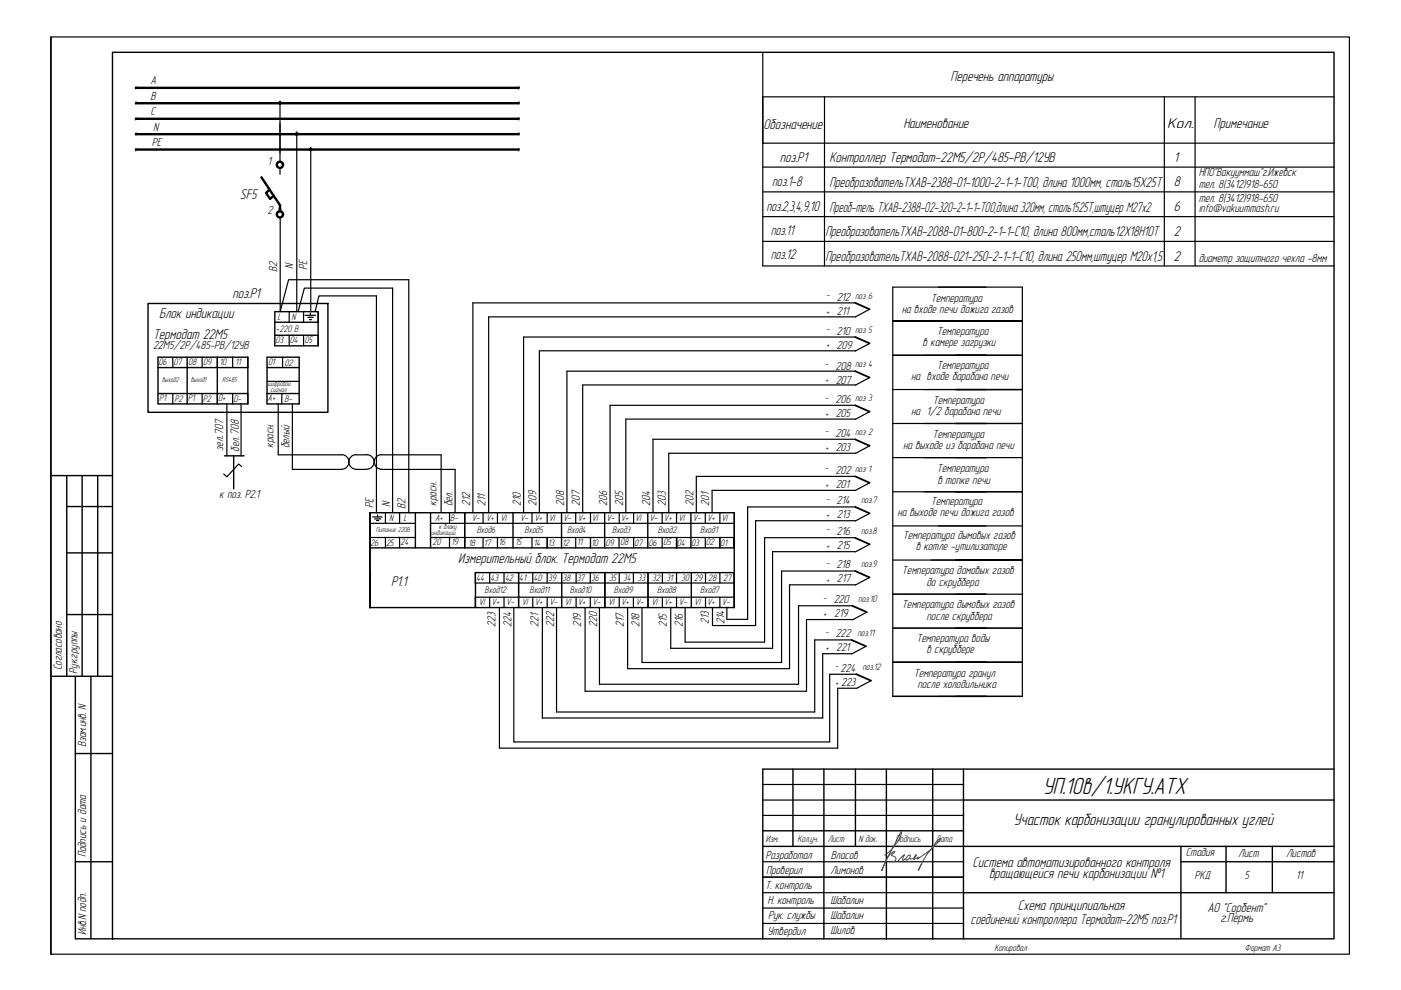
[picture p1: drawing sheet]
<svg xmlns="http://www.w3.org/2000/svg" width="297mm" height="210mm" viewBox="0 0 297 210" stroke-linecap="round" stroke-linejoin="round" font-family="sans-serif">
<!-- layer: 0 -->
<g fill="none" stroke="#000" stroke-width=".25">
<path d="M10.8 7.9v194.4h275.3v-194.5h-275.3v194.5v-194.3M161.7 11.1v19.3M62.9 28.4v37.7M65.9 31.7v34.4M161.7 20.5h121.1M161.7 35.4h121.1M174.8 20.5v35.9M246.9 20.5v35.9M253.4 20.5v35.9M282.8 30.4h-121.1v26h121.1M59.4 46.1v20M161.7 51.2h121.1"/>
<path d="M161.7 45.9h121.1M161.7 40.7h121.1M36.6 75.7v2.2M42.9 75.7v2.2M46.1 75.7v2.2M49.3 75.7v2.2M52.5 75.7v2.2M59.4 66l1.8-6.7h25.5v49.4M59.9 75.7v2.2M61.3 66.1v2.2M61.3 71.1v2.2M63.2 66l1.3-4.9h18.7v47.6"/>
<path d="M64.4 66.1v2.2M64.4 71.1v2.2M64.7 66.8h2.2M65.2 67.3h1.2M65.6 67.8h.5M65.8 66.4v.4M66.8 66l.8-3.3h12.2v46M67.5 66.1v2.2M67.5 71.1v2.2M181.3 78.7h-61.1v30M181.3 71.5h-70.3v37.2M181.3 64.2h-81v44.5"/>
<path d="M181.4 74.4h-67v34.3M181.4 67.2h-77.8v41.5M184.4 72.8l-3 1.6M184.4 65.6l-3 1.6M189.3 75.4h19.8h-19.8h19.8h-13.2M189.3 68.1h19.8zM189.3 60.9h27.5v86.8h-27.5zM195.9 68.1h13.2M202.6 75.4h14.2M202.6 68.1h14.2zM36.6 83.4v2.2M42.9 83.4v2.2"/>
<path d="M46.1 83.4v2.2M48.1 85.6v11M49.3 83.4v2.2M51.1 85.6v11M51.2 98.9l-.6-.5-2.5 2.7-.7-.6M52.5 83.4v2.2M56.6 80.9h6.8M59 85.6v10.8h13.4a1.55 1.55 0 0 1 1.6 1.5 1.55 1.55 0 0 1-1.6 1.6M59.7 83.4v2.2M62 85.6v13.9h10.4M75.5 99.5h2.2M77.7 96.4a1.55 1.55 0 0 1 1.6 1.5 1.55 1.55 0 0 1-1.6 1.6"/>
<path d="M77.8 96.4h-2.3a1.55 1.55 0 0 0-1.5 1.5 1.55 1.55 0 0 0 1.5 1.6M80.9 96.4a1.55 1.55 0 0 0-1.6 1.5 1.55 1.55 0 0 0 1.6 1.6M80.9 99.5h15.6v9.2M80.9 96.4h12.6v12.3M181.3 93.1h-42.9v15.6M181.3 85.9h-52v22.8M181.4 96.1h-39.6v12.6M181.4 88.9h-48.7v19.8M181.4 81.6h-57.9v27.1M184.4 94.5l-3 1.6M184.4 87.3l-3 1.6M184.4 80.1l-3 1.6"/>
<path d="M189.3 97h27.5M189.3 89.8h19.8M189.3 82.6h19.8M202.6 82.6h14.2M216.8 89.8h-14.2h14.2M78.4 111v5.2v-2.2v2.2v-2.2h9.7M78.4 111h9.7M78.4 108.7v2.2M79 109.6h2M79.4 110h1.3M79.8 110.4h.5M80.1 109.2v.4"/>
<path d="M81.7 108.7v2.2M81.7 113.9v2.2M84.7 108.7v2.2M84.7 113.9v2.2M91.3 111h64.4M95.3 108.7v2.2M95.3 113.9v2.2M98.5 108.7v7.5M102.4 108.7v2.2M102.4 114v2.2M105.5 108.7v2.2M105.5 114v2.2"/>
<path d="M112.8 108.7v2.2M112.8 114v2.2M116 108.7v2.2M116 114v2.2M122.1 108.7v2.2M122.1 114v2.2M125.2 108.7v2.2M125.2 114v2.2M131.2 114v2.2M131.3 108.7v2.2M134.3 108.7v2.2M134.3 114v2.2"/>
<path d="M140.4 108.7v2.2M140.4 114v2.2M143.4 114v2.2v-2.2M143.4 108.7v2.2M143.4 114v2.2M143.5 114v2.2M149.5 108.7v2.2M149.5 114v2.2M152.6 108.7v2.2M152.6 114v2.2M155.7 108.7v7.5v-2.2v2.2v-2.2h-64.4M181.3 101h-33.7v7.7"/>
<path d="M181.3 107.5h-22.8v23.8h-4.4v-2.5M181.3 114h-19.2v22.1h-16.8v-7.3M181.4 104h-30.4v4.7M181.4 110.4h-21.2v22.2h-9.1v-3.8M181.4 117h-17.6v20.5h-21.6v-8.7M184.4 102.4l-3 1.6M184.4 108.8l-3 1.6M184.4 115.4l-3 1.6M189.3 104.3h27.5M189.3 111.5h27.5M189.3 118.7h19.8M216.8 118.7h-14.2h14.2"/>
<path d="M78.4 121.4v7.4v-5.2M78.4 121.4v2.2v-2.2M100.8 123.6h54.9M100.8 126.6v2.2M100.8 126.6h54.9M100.8 121.4v2.2M103.8 121.4v2.2M103.8 126.6v2.2M105.9 128.8v29.8h71.7v-12.7h4.1l3-1.6M106.9 121.4v2.2M106.9 126.6v2.2M108.9 128.8v28.5h67v-14.3h5.7"/>
<path d="M110 121.4v7.4M113 121.4v2.2M113 126.6v2.2M115 128.8v23.5M116 121.4v2.2M116 126.6v2.2M118 128.8v22.2h54.7v-15.3h7.8M122.1 121.4v2.2M122.1 126.6v2.2M124.1 128.8v17.8h46.9v-15.2h9.8M125.2 121.4v2.2M125.2 126.6v2.2"/>
<path d="M127.1 128.8v16.3M128.2 123.6v5.2v-5.2M128.2 121.4v2.2v-2.2M128.2 121.4v7.4M131.3 121.4v2.2M131.3 126.6v2.2M134.3 121.4v2.2M134.3 126.6v2.2M137.4 121.4v7.4M140.4 121.4v2.2M140.4 126.6v2.2M143.4 121.4v2.2"/>
<path d="M143.4 126.6v2.2M149.6 121.4v2.2M149.6 126.6v2.2M152.6 121.4v2.2M152.6 126.6v2.2M155.7 121.4v7.4zM180.6 138.6h-6.2v13.7M180.7 128.4h-11.4v16.7h-42.2M181.3 121.1h-15.6v19.4h-29.6v-11.7M181.4 124h-14v17.8h-34.3v-13M183.6 137l-3 1.6M183.8 129.8l-3 1.6"/>
<path d="M184.4 122.4l-3 1.6M189.3 126h27.5M189.3 133.2h27.5M115 152.2h59.4M189.3 140.4h27.5M209.1 140.4h-19.8h19.8M209.1 147.7h-19.8h19.8M216.8 140.4h-14.2h14.2M216.8 147.7h-14.2h14.2M161.7 166.3h42.6M161.7 172.9h42.6M161.7 169.6h42.6"/>
<path d="M161.7 195.8h42.6M161.7 192.5h42.6M161.7 186h42.6M161.7 189.3h42.6M161.7 182.7h42.6"/>
</g>
<g fill="none" stroke="#000" stroke-width=".3">
<path d="M23.8 11.1h259v188h-259zM31.4 64.3h38.1v23.1h-38.1zM33.5 75.7h19v9.9h-19zM33.5 77.9h19M39.7 75.7v9.9M46.1 75.7v9.9M56.6 77.9v7.7h6.8v-9.9h-6.8v2.2h6.8M58.3 66.1v7.2h9.2v-5M58.3 66.1h9.2v2.2h-9.2M58.3 71.1h9.2M33.5 83.4h19M47.6 96.6h4.1"/>
<path d="M49.5 96.6v7M56.6 83.4h6.8M78.4 108.7h77.3v20.1h-77.3zM78.4 116.2h77.3M88.1 108.7v7.4M91.3 108.7v7.4M98.5 108.7v7.4M108.8 108.7v7.5M119.1 108.7v7.5M128.2 108.7v7.5M137.3 108.7v7.5M146.5 108.7v7.5"/>
<path d="M100.8 123.6v5.2M110 121.4v7.4M119.1 121.4v7.4M137.4 121.4v7.4M146.6 121.4v7.4M155.7 121.4h-54.9v2.2M161.7 179.5h121.1M161.7 176.1h42.6M168.1 163.1v16.4M174.7 163.1v36M181.4 163.1v16.4M187.9 163.1v36"/>
<path d="M197.8 163.1v36M204.3 163.1v36M204.3 169.6h78.5M250.4 179.5v19.6M259.9 179.5v9.8M269.8 179.5v9.8M282.8 163.1h-121.1v36M204.3 189.3h78.5M250.4 182.7h32.4"/>
</g>
<!-- layer: MAIN -->
<path d="M10.8 100.8h13M14.2 100.8v42.6M14.2 107.4h9.6M14.2 117.2h9.6M17.4 100.8v42.6M20.7 100.8v42.6M14.2 130.3h9.6M10.8 143.4h13M16 143.4v55.7h7.8M16 159.8h7.8M19.3 143.4v55.7M16 182.7h7.8" fill="none" stroke="#000" stroke-width=".3"/>
<!-- layer: 0 -->
<path d="M10.8 8v194.3" fill="none" stroke="#545454" stroke-width=".25"/>
<!-- layer: MAIN -->
<g fill="none" stroke="#000" stroke-width=".51">
<path d="M28.8 18.6h81.2M28.8 28.4h81.2M28.8 25.2h81.2M28.8 31.7h81.2M28.8 21.9h81.2M55.4 37.6l4 5.9v1.3v-.6M57.2 40.2l-.8 .7 .8 1.3 .9-.7"/>
<circle cx="59.3" cy="34.9" r=".66"/>
<circle cx="59.3" cy="45.4" r=".66"/>
</g>
<path d="M59.4 21.6h.1M59.4 21.9v12.4M59.4 35.6v1.4M62.9 28.2h.1M65.9 31.5h.1" fill="none" stroke="#000" stroke-width=".25"/>
<!-- layer: 0 -->
<path d="M181.3 78.7l3.1 1.4M181.3 71.5l3.1 1.3M181.3 64.2l3.1 1.4M181.3 93.2l3.1 1.3M181.3 85.9l3.1 1.4M181.3 101l3.1 1.4M181.3 107.5l3.1 1.3M181.3 114l3.1 1.4M180.5 135.7l3.1 1.3M180.7 128.4l3.1 1.4M181.3 121.1l3.1 1.3M181.6 143l3.1 1.3" fill="none" stroke="#000" stroke-width=".38"/>
<g fill="none" stroke="#000" stroke-width=".51">
<circle cx="59.3" cy="21.9" r=".15"/>
<circle cx="62.9" cy="28.4" r=".15"/>
<circle cx="65.9" cy="31.7" r=".15"/>
</g>
<path d="M187.6 181.4a9.4 9.4 0 0 0 3.5-4.8v-.4l-3.1 6-1 2.4 .3-.9a4.7 4.7 0 0 1 2.4-3.2l-.7 .9a.93 .93 0 0 1 .9 .8l-.3 .4-.3 .1M192.2 181.9l.3-.5 .3-.1a.67 .67 0 0 1-.5 1l-.1 .1-.2-.4-.6 .4a1.15 1.15 0 0 1 .4-1.2l-.6 .4-.8 .9M192.9 181.9v.1a1.13 1.13 0 0 0 1.4-.8l-.2 .1-.4 .9 .6-.3M194.4 181.9h.3v-.2l-.2 .4 .3-.2 2.4-1.6 2.1-2.1 .1-.3-.1-.1a19.8 19.8 0 0 0-3.2 4l-1.4 2.8 .8-1.4" fill="none" stroke="#2e00b8" stroke-width=".21"/>
<text font-size="5.1" x="221.1" y="168.4">УП.10в/1.УКГУ.АТХ</text>
<text font-size="3.6" x="214.9" y="174.9">Участок карбонизации гранулированных углей</text>
<g font-size="3.1">
<text x="201.5" y="17.3">Перечень аппаратуры</text>
<text x="161.9" y="27.3">Обозначение</text>
<text x="191.5" y="27.1">Наименование</text>
<text x="247.5" y="27.1">Кол.</text>
<text x="257.3" y="27.1">Примечание</text>
<text x="165.4" y="34.3">поз.Р1</text>
<text x="175.9" y="34.3">Контроллер Термодат-22М5/2Р/485-РВ/12УВ</text>
<text x="248.9" y="34.3">1</text>
<text x="163.7" y="39.5">поз.1-8</text>
<text x="175.9" y="39.6">ПреобразовательТХАВ-2388-01-1000-2-1-1-Т00, длина 1000мм, сталь15Х25Т</text>
<text x="248.9" y="39.5">8</text>
<text x="50.9" y="42.2">SF5</text>
<text x="162.5" y="44.8">поз.2,3,4,9,10</text>
<text x="175.9" y="44.9">Преоб-тель ТХАВ-2388-02-320-2-1-1-ТОО,длина 320мм, сталь1525Т,штуцер М27х2</text>
<text x="248.9" y="44.8">6</text>
<text x="163.4" y="49.7">поз.11</text>
<text x="175" y="50.1">ПреобразовательТХАВ-2088-01-800-2-1-1-С10, длина 800мм,сталь12Х18Н10Т</text>
<text x="248.9" y="50">2</text>
<text x="163.4" y="54.9">поз.12</text>
<text x="175" y="55.3">ПреобразовательТХАВ-2088-021-250-2-1-1-С10, длина 250мм,штуцер М20х1,5</text>
<text x="248.9" y="55.3">2</text>
<text x="49.3" y="63.2">поз.Р1</text>
<text x="32.4" y="71.8">Термодат 22М5</text>
<text x="33.8" y="67.5">Блок индикации</text>
<text x="97.2" y="119.5">Измерительный блок. Термодат 22М5</text>
<text x="82.9" y="124.2">Р1.1</text>
<text x="206.2" y="183.8">Система автоматизированного контроля</text>
<text x="209.7" y="186.2">вращающейся печи карбонизации №1</text>
<text x="205.8" y="195.9">соединений контроллера Термодат-22М5 поз.Р1</text>
<text x="215.8" y="192.9">Схема принципиальная</text>
</g>
<g font-size="2.9">
<text x="256" y="193.4">АО &quot;Сорбент&quot;</text>
<text x="258.8" y="195.6">г.Пермь</text>
</g>
<g font-size="2.6">
<text x="31.9" y="17.9">А</text>
<text x="29.4" y="22.6" transform="rotate(-90 29.4 22.6)">~</text>
<text x="29.4" y="19.3" transform="rotate(-90 29.4 19.3)">~</text>
<text x="31.9" y="21.2">В</text>
<text x="110.6" y="22.6" transform="rotate(-90 110.6 22.6)">~</text>
<text x="110.6" y="19.3" transform="rotate(-90 110.6 19.3)">~</text>
<text x="29.4" y="29.1" transform="rotate(-90 29.4 29.1)">~</text>
<text x="29.4" y="25.8" transform="rotate(-90 29.4 25.8)">~</text>
<text x="31.9" y="24.5">С</text>
<text x="32.4" y="27.9">N</text>
<text x="110.6" y="29.1" transform="rotate(-90 110.6 29.1)">~</text>
<text x="110.6" y="25.8" transform="rotate(-90 110.6 25.8)">~</text>
<text x="29.4" y="32.4" transform="rotate(-90 29.4 32.4)">~</text>
<text x="32.2" y="30.9">РЕ</text>
<text x="56.7" y="35">1</text>
<text x="110.6" y="32.4" transform="rotate(-90 110.6 32.4)">~</text>
<text x="254.1" y="37.3">НПО&quot;Вакууммаш&quot;г.Ижевск</text>
<text x="254.1" y="39.8">тел. 8(3412)918-650</text>
<text x="56.7" y="45.5">2</text>
<text x="254.1" y="42.8">тел. 8(3412)918-650</text>
<text x="254.1" y="45">info@vakuummash.ru</text>
<text x="58.7" y="57.6" transform="rotate(-90 58.7 57.6)">B2</text>
<text x="62.2" y="57" transform="rotate(-90 62.2 57)">N</text>
<text x="65.1" y="57.3" transform="rotate(-90 65.1 57.3)">РЕ</text>
<text x="254.1" y="55.5">диаметр защитного чехла -8мм</text>
<text x="177.4" y="63.8">212</text>
<text x="197.3" y="64">Температура</text>
<text x="177.3" y="71">210</text>
<text x="177.4" y="66.8">211</text>
<text x="191.2" y="66.3">на входе печи дожига газов</text>
<text x="198.6" y="71.1">Температура</text>
<text x="32.4" y="74.1">22М5/2Р/485-РВ/12УВ</text>
<text x="177.3" y="73.9">209</text>
<text x="195.6" y="73.3">в камере загрузки</text>
<text x="177.1" y="78.4">208</text>
<text x="177.2" y="81.3">207</text>
<text x="193.2" y="80.5">на входе барабана печи</text>
<text x="198.6" y="78.1">Температура</text>
<text x="177.1" y="85.5">206</text>
<text x="177.2" y="88.5">205</text>
<text x="193.2" y="88">на 1/2 барабана печи</text>
<text x="197.8" y="85.6">Температура</text>
<text x="47.3" y="95.6" transform="rotate(-90 47.3 95.6)">зел..707</text>
<text x="50.7" y="95.8" transform="rotate(-90 50.7 95.8)">бел.708</text>
<text x="58" y="94.9" transform="rotate(-90 58 94.9)">красн.</text>
<text x="61.4" y="95.1" transform="rotate(-90 61.4 95.1)">белый</text>
<text x="177.1" y="92.7">204</text>
<text x="177.2" y="95.6">203</text>
<text x="191.5" y="95.3">на выходе из барабана печи</text>
<text x="197.7" y="93">Температура</text>
<text x="177.1" y="100.5">202</text>
<text x="198.6" y="100.2">Температура</text>
<text x="46.5" y="105.5">к поз. Р2.1</text>
<text x="79.2" y="107.7" transform="rotate(-90 79.2 107.7)">РЕ</text>
<text x="82.7" y="107.4" transform="rotate(-90 82.7 107.4)">N</text>
<text x="86" y="108" transform="rotate(-90 86 108)">B2</text>
<text x="92.5" y="107.2" transform="rotate(-90 92.5 107.2)">красн.</text>
<text x="95.9" y="107.4" transform="rotate(-90 95.9 107.4)">бел.</text>
<text x="99.7" y="107.4" transform="rotate(-90 99.7 107.4)">212</text>
<text x="103" y="107.4" transform="rotate(-90 103 107.4)">211</text>
<text x="110.4" y="107.4" transform="rotate(-90 110.4 107.4)">210</text>
<text x="113.8" y="107.4" transform="rotate(-90 113.8 107.4)">209</text>
<text x="119.6" y="107.4" transform="rotate(-90 119.6 107.4)">208</text>
<text x="123" y="107.4" transform="rotate(-90 123 107.4)">207</text>
<text x="128.7" y="107.4" transform="rotate(-90 128.7 107.4)">206</text>
<text x="132.1" y="107.4" transform="rotate(-90 132.1 107.4)">205</text>
<text x="137.9" y="107.4" transform="rotate(-90 137.9 107.4)">204</text>
<text x="141.2" y="107.4" transform="rotate(-90 141.2 107.4)">203</text>
<text x="147" y="107.4" transform="rotate(-90 147 107.4)">202</text>
<text x="150.4" y="107.4" transform="rotate(-90 150.4 107.4)">201</text>
<text x="177.2" y="103.5">201</text>
<text x="177.3" y="106.9">214</text>
<text x="197.3" y="107.1">Температура</text>
<text x="198.8" y="102.5">в топке печи</text>
<text x="177.3" y="113.4">216</text>
<text x="177.4" y="109.9">213</text>
<text x="190.3" y="109.4">на выходе печи дожига газов</text>
<text x="177.4" y="116.3">215</text>
<text x="191.4" y="114.3">Температура дымовых газов</text>
<text x="194.2" y="116.6">в котле -утилизаторе</text>
<text x="177.3" y="120.5">218</text>
<text x="177.4" y="123.4">217</text>
<text x="191.2" y="121.8">Температура дамовых газов</text>
<text x="196.4" y="124.2">до скруббера</text>
<text x="176.8" y="127.9">220</text>
<text x="176.8" y="130.9">219</text>
<text x="191.2" y="128.9">Температура дымовых газов</text>
<text x="196.4" y="131.4">после скруббера</text>
<text x="105.1" y="133" transform="rotate(-90 105.1 133)">223</text>
<text x="108.4" y="133" transform="rotate(-90 108.4 133)">224</text>
<text x="114.2" y="133" transform="rotate(-90 114.2 133)">221</text>
<text x="117.5" y="133" transform="rotate(-90 117.5 133)">222</text>
<text x="123.2" y="133" transform="rotate(-90 123.2 133)">219</text>
<text x="126.6" y="133" transform="rotate(-90 126.6 133)">220</text>
<text x="132.3" y="133" transform="rotate(-90 132.3 133)">217</text>
<text x="135.6" y="133" transform="rotate(-90 135.6 133)">218</text>
<text x="141.4" y="133" transform="rotate(-90 141.4 133)">215</text>
<text x="144.8" y="133" transform="rotate(-90 144.8 133)">216</text>
<text x="150.3" y="132.3" transform="rotate(-90 150.3 132.3)">213</text>
<text x="153.6" y="132.3" transform="rotate(-90 153.6 132.3)">214</text>
<text x="177.2" y="135.1">222</text>
<text x="194.3" y="136.1">Температура воды</text>
<text x="13.1" y="142.1" transform="rotate(-90 13.1 142.1)">Согласовано</text>
<text x="16.4" y="142.9" transform="rotate(-90 16.4 142.9)">Рук.группы</text>
<text x="177.3" y="138.1">221</text>
<text x="178.2" y="142.5">224</text>
<text x="193.7" y="143.5">Температура гранул</text>
<text x="196.4" y="138.5">в скруббере</text>
<text x="178.3" y="145.4">223</text>
<text x="194.5" y="145.8">после холодильника</text>
<text x="18.3" y="158.5" transform="rotate(-90 18.3 158.5)">Взам.инв. N</text>
<text x="18.3" y="181.8" transform="rotate(-90 18.3 181.8)">Подпись и дата</text>
<text x="162.3" y="182.1">Разработал</text>
<text x="162.4" y="185.3">Проверил</text>
<text x="176.1" y="185.3">Лимонов</text>
<text x="176.1" y="182">Власов</text>
<text x="251.4" y="181.5">Стадия</text>
<text x="262.5" y="181.7">Лист</text>
<text x="272.7" y="181.7">Листов</text>
<text x="162.2" y="188.4">Т. контроль</text>
<text x="162.7" y="191.7">Н. контроль</text>
<text x="176.1" y="191.6">Шабалин</text>
<text x="253.3" y="186.4">РКД</text>
<text x="263.9" y="186.4">5</text>
<text x="274.7" y="186.4">11</text>
<text x="162.9" y="194.9">Рук. службы</text>
<text x="176.1" y="194.9">Шабалин</text>
<text x="18.3" y="198.3" transform="rotate(-90 18.3 198.3)">Инв.N подп.</text>
<text x="162.7" y="198.2">Утвердил</text>
<text x="176.1" y="198.1">Шилов</text>
</g>
<g font-size="2.1">
<text x="175.1" y="63.3">-</text>
<text x="181.3" y="63.3">поз 6</text>
<text x="58.4" y="70.3">~220 B</text>
<text x="58.8" y="67.8">L</text>
<text x="61.8" y="67.8">N</text>
<text x="175.1" y="70.4">-</text>
<text x="175.1" y="66.8">+</text>
<text x="181.3" y="70.6">поз 5</text>
<text x="33.6" y="77.5">06</text>
<text x="36.8" y="77.5">07</text>
<text x="39.9" y="77.5">08</text>
<text x="43.1" y="77.5">09</text>
<text x="46.5" y="77.4">10</text>
<text x="49.8" y="77.5">11</text>
<text x="56.8" y="77.5">01</text>
<text x="58.4" y="72.8">03</text>
<text x="60.3" y="77.6">02</text>
<text x="61.5" y="72.8">04</text>
<text x="64.6" y="72.7">05</text>
<text x="174.9" y="77.8">-</text>
<text x="175.1" y="73.9">+</text>
<text x="181.3" y="77.8">поз 4</text>
<text x="174.9" y="81.3">+</text>
<text x="33.8" y="85.1">Р1</text>
<text x="37" y="85.1">Р2</text>
<text x="39.8" y="85.1">Р1</text>
<text x="43" y="85.1">Р2</text>
<text x="46.3" y="85.1">D+</text>
<text x="49.5" y="85.1">D-</text>
<text x="56.7" y="85.1">А+</text>
<text x="60.3" y="85.1">В-</text>
<text x="174.9" y="85">-</text>
<text x="174.9" y="88.4">+</text>
<text x="181.3" y="85">поз 3</text>
<text x="174.9" y="92.1">-</text>
<text x="174.9" y="95.6">+</text>
<text x="181.3" y="92.2">поз 2</text>
<text x="174.9" y="99.9">-</text>
<text x="181.3" y="100.1">поз 1</text>
<text x="174.9" y="103.4">+</text>
<text x="175.1" y="106.4">-</text>
<text x="182.6" y="106.6">поз.7</text>
<text x="82.5" y="110.5">N</text>
<text x="85.5" y="110.5">L</text>
<text x="92.3" y="110.4">А+</text>
<text x="95.5" y="110.4">В-</text>
<text x="100" y="110.5">V-</text>
<text x="101.1" y="112.9">Вход6</text>
<text x="103.1" y="110.5">V+</text>
<text x="106.1" y="110.4">VI</text>
<text x="110.3" y="110.5">V-</text>
<text x="111.2" y="112.9">Вход5</text>
<text x="113.3" y="110.5">V+</text>
<text x="116.3" y="110.4">VI</text>
<text x="119.4" y="110.5">V-</text>
<text x="120.3" y="112.9">Вход4</text>
<text x="122.5" y="110.5">V+</text>
<text x="125.5" y="110.4">VI</text>
<text x="128.6" y="110.5">V-</text>
<text x="129.8" y="112.9">Вход3</text>
<text x="131.6" y="110.5">V+</text>
<text x="134.7" y="110.4">VI</text>
<text x="137.7" y="110.5">V-</text>
<text x="139.5" y="112.9">Вход2</text>
<text x="140.8" y="110.5">V+</text>
<text x="143.8" y="110.4">VI</text>
<text x="146.9" y="110.5">V-</text>
<text x="148.4" y="112.9">Вход1</text>
<text x="149.9" y="110.5">V+</text>
<text x="153" y="110.4">VI</text>
<text x="175.1" y="109.9">+</text>
<text x="175.1" y="112.8">-</text>
<text x="182.6" y="113.1">поз.8</text>
<text x="78.5" y="115.7">26</text>
<text x="81.8" y="115.7">25</text>
<text x="84.9" y="115.6">24</text>
<text x="91.7" y="115.5">20</text>
<text x="95.6" y="115.6">19</text>
<text x="99.2" y="115.7">18</text>
<text x="102.6" y="115.7">17</text>
<text x="105.7" y="115.7">16</text>
<text x="109.2" y="115.7">15</text>
<text x="113.1" y="115.7">14</text>
<text x="116.2" y="115.7">13</text>
<text x="119.2" y="115.7">12</text>
<text x="122.3" y="115.7">11</text>
<text x="125.3" y="115.7">10</text>
<text x="128.4" y="115.7">09</text>
<text x="131.5" y="115.7">08</text>
<text x="134.5" y="115.7">07</text>
<text x="137.5" y="115.7">06</text>
<text x="140.6" y="115.7">05</text>
<text x="143.5" y="115.7">04</text>
<text x="146.6" y="115.7">03</text>
<text x="149.7" y="115.7">02</text>
<text x="152.7" y="115.7">01</text>
<text x="175.1" y="116.3">+</text>
<text x="100.9" y="123.1">44</text>
<text x="102.8" y="125.6">Вход12</text>
<text x="104" y="123.1">43</text>
<text x="107.1" y="123.1">42</text>
<text x="110.1" y="123.1">41</text>
<text x="112.2" y="125.6">Вход11</text>
<text x="113.1" y="123.1">40</text>
<text x="116.2" y="123.1">39</text>
<text x="119.3" y="123.1">38</text>
<text x="120.8" y="125.6">Вход10</text>
<text x="122.3" y="123.1">37</text>
<text x="125.4" y="123.1">36</text>
<text x="129.1" y="123.1">35</text>
<text x="130.1" y="125.6">Вход9</text>
<text x="132.1" y="123.1">34</text>
<text x="135.2" y="123.1">33</text>
<text x="138.3" y="123.1">32</text>
<text x="139.3" y="125.6">Вход8</text>
<text x="141.3" y="123.1">31</text>
<text x="144.4" y="123.1">30</text>
<text x="147.2" y="123.1">29</text>
<text x="148.5" y="125.6">Вход7</text>
<text x="150.2" y="123.1">28</text>
<text x="153.3" y="123.1">27</text>
<text x="175.1" y="123.6">+</text>
<text x="175.1" y="120.1">-</text>
<text x="182.6" y="120.2">поз.9</text>
<text x="101.5" y="128.3">VI</text>
<text x="104.2" y="128.4">V+</text>
<text x="107.3" y="128.4">V-</text>
<text x="110.6" y="128.3">VI</text>
<text x="113.4" y="128.4">V+</text>
<text x="116.5" y="128.4">V-</text>
<text x="119.7" y="128.3">VI</text>
<text x="122.5" y="128.4">V+</text>
<text x="125.6" y="128.4">V-</text>
<text x="128.9" y="128.3">VI</text>
<text x="131.7" y="128.4">V+</text>
<text x="134.8" y="128.4">V-</text>
<text x="138.1" y="128.3">VI</text>
<text x="140.8" y="128.4">V+</text>
<text x="143.9" y="128.4">V-</text>
<text x="147.2" y="128.3">VI</text>
<text x="149.9" y="128.4">V+</text>
<text x="153" y="128.4">V-</text>
<text x="174.5" y="127.3">-</text>
<text x="174.6" y="130.8">+</text>
<text x="182" y="127.6">поз.10</text>
<text x="175" y="134.6">-</text>
<text x="181.8" y="134.7">поз.11</text>
<text x="175" y="138">+</text>
<text x="177" y="141.9">-</text>
<text x="182.9" y="142.1">поз.12</text>
<text x="177.1" y="145.4">+</text>
<text x="162.4" y="178.4">Изм.</text>
<text x="169.1" y="178.5">Кол.уч.</text>
<text x="175.5" y="178.5">Лист</text>
<text x="182" y="178.4">N док.</text>
<text x="189.9" y="178.5">Подпись</text>
<text x="198.4" y="178.4">Дата</text>
<text x="210.8" y="201.7">Копировал</text>
<text x="263.9" y="201.7">Формат A3</text>
</g>
<g font-size="1.5">
<text x="34.4" y="81">выход2</text>
<text x="40.4" y="81">выход1</text>
<text x="47.1" y="81">RS485</text>
<text x="56.8" y="81.9">цифровой</text>
<text x="57.4" y="83.1">сигнал</text>
<text x="79.7" y="112.7">Питание 220В</text>
<text x="91.4" y="113.4">индикации</text>
<text x="93" y="112.1">к блоку</text>
</g>
</svg>
